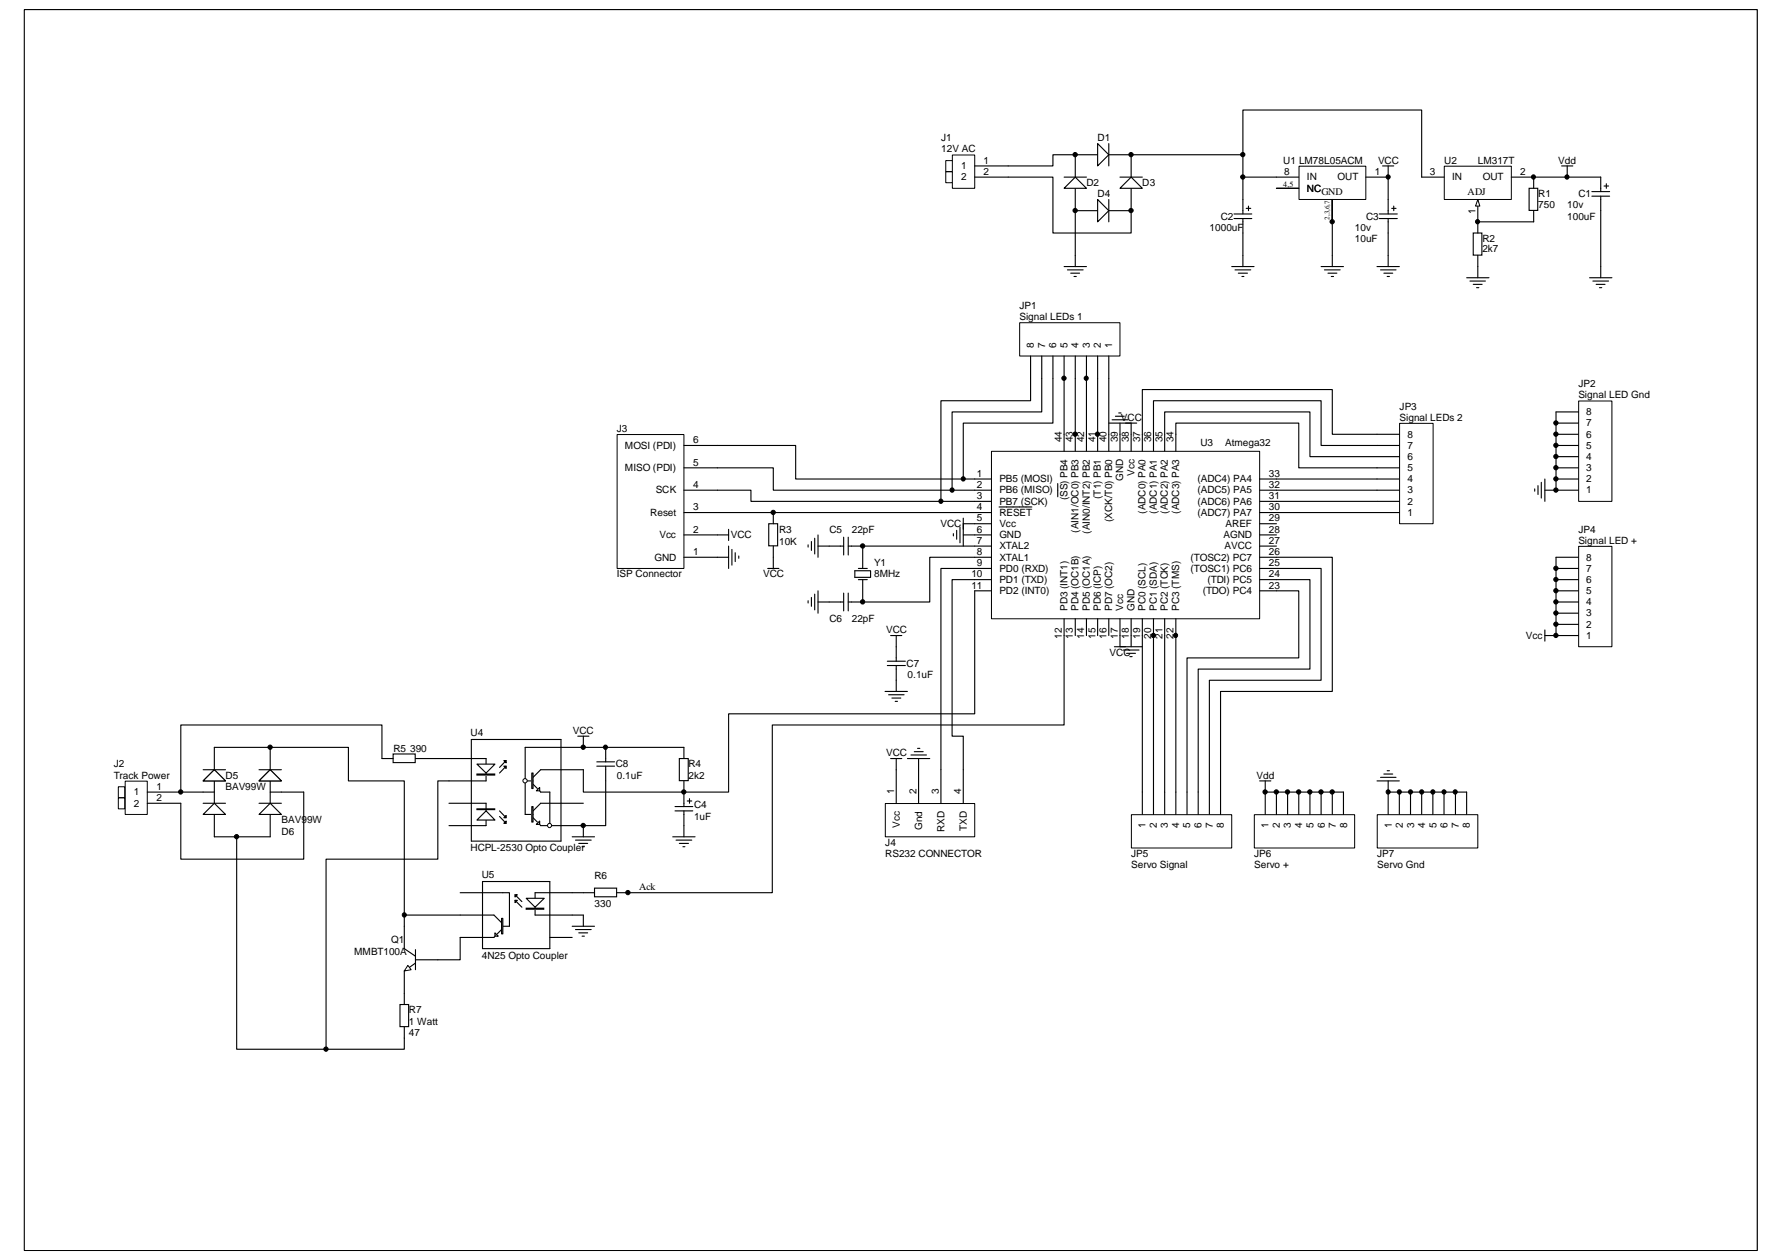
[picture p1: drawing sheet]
<svg xmlns="http://www.w3.org/2000/svg" width="297mm" height="210mm" viewBox="0 0 297 210" stroke-linecap="round" stroke-linejoin="round" font-family="sans-serif">
<path d="M4.1 1.6h288.8v206.7h-288.8z" fill="none" stroke="#000" stroke-width=".17"/>
<g fill="none" stroke="#000" stroke-width=".19">
<path d="M168.1 29.5h7.4v9.3h13v-3.7M179.2 25.8h-3.7v1.8h-7.4M179.2 35.1v9.3M205.7 35.6h3M205.7 36.4h3M207.2 33.2v2.4M207.2 36.4v2.4M207.7 34.7h.8M208.1 34.3v.8M222.1 37v7.4M230.5 27.6h1.8M231.4 27.6v1.9"/>
<path d="M177.4 44.4h3.7M177.9 45h2.6M178.5 45.5h1.5M179 46.1h.4M205.3 44.4h3.7M205.9 45h2.6M206.4 45.5h1.5M207 46.1h.3M207.2 42.5v1.9M220.2 44.4h3.7M220.8 45h2.6M221.4 45.5h1.4"/>
<path d="M221.9 46.1h.4M134.7 90.8v.3M135.3 90.2v1.5M135.3 99.5v1.5M135.8 89.7v2.6M135.8 99v2.6M136.4 91h4.2M136.4 89.1v3.7M136.4 98.4v3.8M140.6 89.5v3M140.6 98.8v3M141.4 89.5v3"/>
<path d="M141.4 98.8v3M141.4 91h21.1M142.5 95.1h2.6v1.1h-2.6zM143.1 94.7h1.5M143.1 96.6h1.5M143.8 91v3.7M143.8 96.6v3.7M158.9 88.9v.4M159.5 88.3v1.5M160 87.8v2.6M160.6 86.3v4.7M160.6 89.1h1.9"/>
<path d="M160.6 87.2h1.9M162.5 92.8h-7.5v7.5h-11.2M134.7 100.1v.4M136.4 100.3h4.2M141.4 100.3h2.4M63.7 126.4h1.8M65.5 125.6h3.7v1.4h-3.7zM69.3 126.4h1.8M95.4 154.3h3.7M95.9 154.9h2.6M96.5 155.4h1.5M97 156h.4"/>
<path d="M97.2 148.7h1.9M97.2 152.4v1.9M99.1 148h3.7v1.4h-3.7zM102.8 148.7h1.9M66.7 167.3h1.4v3.7h-1.4zM67.4 165.5v1.8M67.4 171.1v1.8"/>
</g>
<path d="M147.6 133.9h14.9v5.5h-14.9z" fill="#fff"/>
<path d="M147.6 133.9h14.9v5.5h-14.9z" fill="none" stroke="#000" stroke-width=".17"/>
<path d="M149.4 128.2v5.6M153.1 128.2v5.6M156.8 128.2v5.6M160.6 128.2v5.6" fill="none" stroke="#000" stroke-width=".19"/>
<path d="M102.9 72.4h11.1v22.3h-11.1z" fill="#fff"/>
<path d="M102.9 72.4h11.1v22.3h-11.1z" fill="none" stroke="#000" stroke-width=".17"/>
<g fill="none" stroke="#000" stroke-width=".19">
<path d="M114 77.9h5.6M114 74.2h5.6M114 92.8h7.5M114 89.1h7.5M114 85.4h5.6M114 81.7h5.6M121.5 88.2v1.8M121.5 91v3.7M122 91.5v2.6M122.6 92.1v1.5M123.1 92.6v.4M71.1 126.4h3.7"/>
<path d="M74.8 130.1h-1.8v13h-18.6v31.7h13v-1.9M95.4 139.4h3.7M95.9 140h2.6M96.3 122.6h1.9M97.2 122.6v1.9h16.8v1.9M99.5 126.9h2.9M99.5 127.6h2.9M101 127.6v9.9h-3.8v1.9M101 124.5v2.4M113.2 126.4h1.5v3.6h-1.5zM114 130.1v1.9M67.4 154.3v3.7l1.9 1.3"/>
<path d="M69.3 159.9h3.7M69.3 158.2v3.3M96.5 140.5h1.5M97 141.1h.4M69.3 160.4l-1.9 1.4v3.7"/>
</g>
<path d="M68 160.8l.5 .7-1.1 .3z" fill="#fff"/>
<path d="M68 160.8l.5 .7-1.1 .3z" fill="none" stroke="#000" stroke-width=".17"/>
<path d="M76.7 148.7h7.1M80.4 146.9h11.2v11.1h-11.2zM85.8 150l1.2 1.1M85.8 149.1l1.2 1.1M95.4 148.7h-6.2v3.7h2.4" fill="none" stroke="#000" stroke-width=".19"/>
<path d="M87.7 149.6h3l-1.5 1.5z" fill="#fff"/>
<path d="M87.7 149.6h3l-1.5 1.5z" fill="none" stroke="#000" stroke-width=".19"/>
<path d="M87.7 151.3h2.9v.2h-2.9z" fill-rule="evenodd" fill="#fff"/>
<path d="M87.7 151.3h2.9v.2h-2.9z" fill="none" stroke="#000" stroke-width=".19"/>
<path d="M85.8 149.1h.4l-.4 .3z" fill="#fff"/>
<path d="M85.8 149.1h.4l-.4 .3z" fill="none" stroke="#000" stroke-width=".19"/>
<path d="M85.8 150h.4l-.4 .4z" fill="#fff"/>
<path d="M76.7 152.4h5.6l1.3 1.3M82.5 156l-.2 .2h-5.6M83.6 154.9l-.7 .7M83.6 154.3h1.3M85.8 150h.4l-.4 .4zM91.6 156.2h3.8M91.6 152.4h3.8" fill="none" stroke="#000" stroke-width=".19"/>
<path d="M82.5 155.4l.6 .6h-.6z" fill="#fff"/>
<path d="M82.5 155.4l.6 .6h-.6z" fill="none" stroke="#000" stroke-width=".19"/>
<path d="M83.6 153h.2v2.6h-.2z" fill-rule="evenodd" fill="#fff"/>
<path d="M179.2 25.8v3.7M179.2 31.4v3.7M67.4 152.4h9.3M76.7 156.2v3.7h-3.7M83.6 153h.2v2.6h-.2zM83.8 148.7h1.1v5.6M95.4 152.4h1.8M95.4 148.7h1.8" fill="none" stroke="#000" stroke-width=".19"/>
<path d="M179.2 29.5l1.9 1.9h-3.7z" fill="#fff"/>
<path d="M177.4 29.5h3.7M179.2 29.5l1.9 1.9h-3.7zM179.2 25.8h3.8M184.8 25.8h3.7" fill="none" stroke="#000" stroke-width=".19"/>
<path d="M183 23.9l1.8 1.9-1.8 1.8z" fill="#fff"/>
<path d="M179.2 35.1h3.8M183 23.9l1.8 1.9-1.8 1.8zM184.8 23.9v3.7M184.8 35.1h3.7" fill="none" stroke="#000" stroke-width=".19"/>
<path d="M183 33.2l1.8 1.9-1.8 1.9z" fill="#fff"/>
<path d="M183 33.2l1.8 1.9-1.8 1.9zM184.8 33.2v3.8M188.5 25.8v3.7M188.5 31.4v3.7" fill="none" stroke="#000" stroke-width=".19"/>
<path d="M186.7 31.4l1.8-1.9 1.9 1.9z" fill="#fff"/>
<path d="M186.7 31.4l1.8-1.9 1.9 1.9zM186.7 29.5h3.7M188.5 25.8h18.7v3.7M207.2 38.8v3.7" fill="none" stroke="#000" stroke-width=".19"/>
<path d="M20.9 130.2h3.7v5.5h-3.7z" fill="#fff"/>
<path d="M20.9 130.1h3.7v5.6h-3.7z" fill="none" stroke="#000" stroke-width=".17"/>
<path d="M24.6 132h5.5M24.6 133.8h5.5" fill="none" stroke="#000" stroke-width=".19"/>
<path d="M19.8 131.1h1v1.8h-1z" fill="#fff"/>
<path d="M19.7 131.1h1.1v1.8h-1.1z" fill="none" stroke="#000" stroke-width=".17"/>
<path d="M19.8 133h1v1.7h-1z" fill="#fff"/>
<path d="M19.7 132.9h1.1v1.8h-1.1z" fill="none" stroke="#000" stroke-width=".17"/>
<path d="M158.8 25.9h3.7v5.5h-3.7z" fill="#fff"/>
<path d="M158.7 25.8h3.8v5.6h-3.8z" fill="none" stroke="#000" stroke-width=".17"/>
<path d="M162.5 27.6h5.6M162.5 29.5h5.6" fill="none" stroke="#000" stroke-width=".19"/>
<path d="M157.7 26.8h1v1.8h-1z" fill="#fff"/>
<path d="M157.6 26.8h1.1v1.8h-1.1z" fill="none" stroke="#000" stroke-width=".17"/>
<path d="M157.7 28.7h1v1.7h-1z" fill="#fff"/>
<path d="M157.6 28.6h1.1v1.8h-1.1z" fill="none" stroke="#000" stroke-width=".17"/>
<path d="M212.8 29.5h-5.6v3.7M74.8 126.4h6.2v3.7h-6.2M78.6 123.2h14.9v16.9h-14.9zM84.4 127.6l-1.1 1.2M84.4 126.7l-1.1 1.1M87.5 124.5v5.6h1.4M88.9 130.6l.7 .8M90 131.7l.1 .3h1.5M93.5 124.5h3.7M97.2 128.2h-7.1l-1.2 1.3" fill="none" stroke="#000" stroke-width=".19"/>
<path d="M79.5 127.3h3l-1.5 1.5z" fill="#fff"/>
<path d="M79.5 127.3h3l-1.5 1.5z" fill="none" stroke="#000" stroke-width=".19"/>
<path d="M79.5 128.9h3v.2h-3z" fill-rule="evenodd" fill="#fff"/>
<path d="M79.5 128.9h3v.2h-3z" fill="none" stroke="#000" stroke-width=".19"/>
<path d="M84 126.7h.4v.4z" fill="#fff"/>
<path d="M84 126.7h.4v.4z" fill="none" stroke="#000" stroke-width=".19"/>
<path d="M84 127.6h.4v.4z" fill="#fff"/>
<path d="M84 127.6h.4v.4z" fill="none" stroke="#000" stroke-width=".19"/>
<path d="M90 131.2v.5h-.6z" fill="#fff"/>
<path d="M90 131.2v.5h-.6z" fill="none" stroke="#000" stroke-width=".19"/>
<path d="M88.6 128.8h.3v2.6h-.3z" fill-rule="evenodd" fill="#fff"/>
<path d="M74.8 133.8h6.2v3.7h-6.2M83.3 135.1l1.1 1.1M83.3 136l1.1 1.2M88.6 128.8h.3v2.6h-.3z" fill="none" stroke="#000" stroke-width=".19"/>
<path d="M81 135.1l1.5 1.5h-3z" fill="#fff"/>
<path d="M81 135.1l1.5 1.5h-3z" fill="none" stroke="#000" stroke-width=".19"/>
<path d="M79.5 134.7h3v.2h-3z" fill-rule="evenodd" fill="#fff"/>
<path d="M79.5 134.7h3v.2h-3z" fill="none" stroke="#000" stroke-width=".19"/>
<path d="M84.4 136.8v.4h-.4z" fill="#fff"/>
<path d="M84.4 136.8v.4h-.4z" fill="none" stroke="#000" stroke-width=".19"/>
<path d="M84.4 135.8v.4h-.4z" fill="#fff"/>
<path d="M84.4 135.8v.4h-.4zM87.5 135.7h1.4M88.9 136.2l.7 .7M90 137.3l.1 .2h7.1M97.2 133.8h-7.1l-1.2 1.3" fill="none" stroke="#000" stroke-width=".19"/>
<path d="M90 136.8v.5h-.6z" fill="#fff"/>
<path d="M90 136.8v.5h-.6z" fill="none" stroke="#000" stroke-width=".19"/>
<path d="M88.6 134.4h.3v2.5h-.3z" fill-rule="evenodd" fill="#fff"/>
<path d="M88.6 134.4h.3v2.5h-.3zM91.6 132v5.5" fill="none" stroke="#000" stroke-width=".19"/>
<circle cx="91.6" cy="137.5" r=".35" fill="#fff"/>
<circle cx="91.6" cy="137.5" r=".35" fill="none" stroke="#000" stroke-width=".17"/>
<path d="M87.5 130.1v5.6" fill="none" stroke="#000" stroke-width=".19"/>
<circle cx="87.5" cy="130.1" r=".36" fill="#fff"/>
<circle cx="87.5" cy="130.1" r=".36" fill="none" stroke="#000" stroke-width=".17"/>
<g fill="none" stroke="#000" stroke-width=".19">
<path d="M128 94.7h1.8M128.1 87.2h1.5v3.7h-1.5zM128.9 85.4v1.8M128.9 91v3.7M147.5 115.2h3.8M147.9 110.2h3M147.9 110.9h3M148.1 115.7h2.6M148.5 105.9h1.8M148.7 116.3h1.5M149.2 116.8h.4M149.4 105.9v4.3"/>
<path d="M149.4 110.9v4.3M30.1 132h5.6M35.7 130.1v3.7M35.7 135.7v3.7M87.5 124.5h6M112.1 139.4h3.8M112.5 134.4h3M112.5 135.1h3M112.7 140h2.6M114 132v2.4M114 135.1v4.3M114.6 133.4h.7"/>
<path d="M114.9 133.1v.7M113.2 140.5h1.6M113.8 141.1h.4"/>
</g>
<path d="M33.9 135.7l1.8-1.9 1.9 1.9z" fill="#fff"/>
<path d="M33.9 135.7l1.8-1.9 1.9 1.9zM33.9 133.8h3.7M35.7 124.5v3.7" fill="none" stroke="#000" stroke-width=".19"/>
<path d="M33.9 130.1l1.8-1.9 1.9 1.9z" fill="#fff"/>
<path d="M33.9 130.1l1.8-1.9 1.9 1.9zM33.9 128.2h3.7" fill="none" stroke="#000" stroke-width=".19"/>
<path d="M33.9 130.1l1.8-1.9 1.9 1.9z" fill="#fff"/>
<path d="M33.9 130.1l1.8-1.9 1.9 1.9zM45 132h5.6M45 130.1v3.7M45 135.7v3.7" fill="none" stroke="#000" stroke-width=".19"/>
<path d="M43.2 135.7l1.8-1.9 1.9 1.9z" fill="#fff"/>
<path d="M43.2 135.7l1.8-1.9 1.9 1.9zM43.2 133.8h3.7M45 124.5v3.7" fill="none" stroke="#000" stroke-width=".19"/>
<path d="M43.2 130.1l1.8-1.9 1.9 1.9z" fill="#fff"/>
<path d="M43.2 130.1l1.8-1.9 1.9 1.9zM43.2 128.2h3.7" fill="none" stroke="#000" stroke-width=".19"/>
<path d="M43.2 130.1l1.8-1.9 1.9 1.9z" fill="#fff"/>
<path d="M35.7 124.5h22.4v5.6h9.3v24.2M35.7 139.4h9.3M39.5 139.4v35.4h14.9M43.2 130.1l1.8-1.9 1.9 1.9zM50.6 132v11.1h-20.5v-9.3M63.7 126.4v-5.6h-33.6v11.2" fill="none" stroke="#000" stroke-width=".19"/>
<path d="M165.3 75.2h44.7v27.9h-44.7z" fill="#fff"/>
<path d="M165.3 75.2h44.7v27.9h-44.7z" fill="none" stroke="#000" stroke-width=".17"/>
<g fill="none" stroke="#000" stroke-width=".19">
<path d="M119.6 77.9h9.3v3.8h36.4M119.6 74.2h13v5.6h32.7M177.4 72.3v2.8M179.2 72.3v2.8M181.1 72.3v2.8M183 72.3v2.8M184.8 72.3v2.8M186.7 72.3v2.8M188.5 72.3v2.8M190.4 72.3v2.8M192.3 72.3v2.8M194.1 72.3v2.8"/>
<path d="M196 72.3v2.8M210 79.8h2.8M119.6 81.7h5.6v1.8h40.1M119.6 85.4h45.7M162.5 87.2h2.8M162.5 89.1h2.8M162.5 91h2.8M162.5 92.8h2.8M162.5 98.4h2.8M165.3 94.7h-8.5v33.5M165.3 96.6h-6.6v26h1.9v5.6M166.5 84.5h5.5"/>
<path d="M176.3 80.6v2.2M210 81.7h2.8M210 83.5h2.8M210 85.4h2.8M210 87.2h2.8M210 89.1h2.8M210 91h2.8M210 92.8h2.8M210 94.7h2.8M210 96.6h2.8M210 98.4h2.8M177.4 103.1v17.7h-48.7v27.9h-24.2"/>
<path d="M179.2 103.1v2.8M181.1 103.1v2.8M183 103.1v2.8M184.8 103.1v2.8M186.7 103.1v2.8M188.5 103.1v2.8M190.4 103.1v28.9M192.3 103.1v2.8M192.4 105.9h-.1v26.1M194.1 103.1v28.9M196 103.1v2.8M196.2 105.9h-.2v26.1"/>
<path d="M148.5 126.4h1.8M149.4 126.4v1.8M151.3 126.4h3.7M151.8 125.8h2.6M152.4 125.2h1.5M152.9 124.7h.4M153.1 126.4v1.8"/>
</g>
<path d="M188.6 135.8h16.7v5.5h-16.7z" fill="#fff"/>
<path d="M188.6 135.7h16.7v5.6h-16.7z" fill="none" stroke="#000" stroke-width=".17"/>
<path d="M212.8 98.4h3.7v11.2h-18.6v26.1M212.8 96.6h5.6v14.9h-18.7v24.2M212.8 94.7h7.4v18.6h-18.6v22.4M212.8 92.8h9.3v22.4h-18.6v20.5M190.4 132v3.7M192.3 132v3.7M194.1 132v3.7M196 132v3.7" fill="none" stroke="#000" stroke-width=".19"/>
<path d="M209.1 135.8h16.7v5.5h-16.7z" fill="#fff"/>
<path d="M209.1 135.7h16.7v5.6h-16.7z" fill="none" stroke="#000" stroke-width=".17"/>
<path d="M210.9 132v3.7M212.8 132v3.7M214.6 132v3.7M216.5 132v3.7M218.4 132v3.7M220.2 132v3.7M222.1 132v3.7M223.9 132v3.7" fill="none" stroke="#000" stroke-width=".19"/>
<path d="M229.6 135.8h16.7v5.5h-16.7z" fill="#fff"/>
<path d="M229.6 135.7h16.7v5.6h-16.7z" fill="none" stroke="#000" stroke-width=".17"/>
<g fill="none" stroke="#000" stroke-width=".19">
<path d="M210 130.1h1.8M210.9 130.1v1.9h13M229.5 130.1h3.8M230.1 129.5h2.6M230.7 128.9h1.5M231.2 128.4h.4M231.4 130.1v5.6M231.4 132h13.1v3.7M233.3 132v3.7M235.1 132v3.7M237 132v3.7M238.8 132v3.7"/>
<path d="M240.7 132v3.7M242.6 132v3.7"/>
</g>
<path d="M263.2 91.1h5.5v16.6h-5.5z" fill="#fff"/>
<path d="M263.1 91h5.6v16.7h-5.6z" fill="none" stroke="#000" stroke-width=".17"/>
<path d="M259.4 98.4h3.7M259.4 96.6h3.7M259.4 94.7h3.7M259.4 92.8h3.7M259.4 105.9h3.7M259.4 104h3.7M259.4 102.2h3.7M259.4 100.3h3.7" fill="none" stroke="#000" stroke-width=".19"/>
<path d="M263.2 66.8h5.5v16.7h-5.5z" fill="#fff"/>
<path d="M263.1 66.8h5.6v16.7h-5.6z" fill="none" stroke="#000" stroke-width=".17"/>
<g fill="none" stroke="#000" stroke-width=".19">
<path d="M229.9 35.6h3M229.9 36.4h3M231.4 29.5v6.1M231.4 36.4v8M232 34.7h.7M232.3 34.3v.8M229.5 44.4h3.8M230.1 45h2.6M230.7 45.5h1.5M231.2 46.1h.4M257.5 79.8v3.7M259.4 79.8h3.7"/>
<path d="M259.4 77.9h3.7M259.4 76.1h3.7M259.4 74.2h3.7M259.4 72.3h3.7M259.4 70.5h3.7M263.1 68.6h-3.7v13.1M255.8 81.4v.4M256.4 80.9v1.5M256.9 80.3v2.7M257.5 81.7h5.6M259.4 92.8v13.1h-1.9M257.5 104.9v1.9"/>
</g>
<path d="M240.8 27.7h11.1v5.5h-11.1z" fill="#fff"/>
<path d="M240.7 27.7h11.2v5.5h-11.2z" fill="none" stroke="#000" stroke-width=".17"/>
<path d="M237 29.5h3.7M246.3 33.2v3.8" fill="none" stroke="#000" stroke-width=".19"/>
<path d="M246.3 33.2l.4 1.1h-.7z" fill="#fff"/>
<path d="M246.3 33.2l.4 1.1h-.7z" fill="none" stroke="#000" stroke-width=".17"/>
<g fill="none" stroke="#000" stroke-width=".19">
<path d="M207.2 25.8v-7.5h29.8v11.2M245.6 38.8h1.4v3.7h-1.4zM251.9 29.5h14.9v2.4M254.9 31.4h1.4v3.7h-1.4zM255.6 35.1v1.9h-9.3v1.8M255.6 29.5v1.9M260.3 27.6h1.9M261.2 27.6v1.9M265.3 31.9h3M265.3 32.7h3M266.8 32.7v13.6M267.4 31h.7"/>
<path d="M267.8 30.6v.8M244.5 46.3h3.7M245 46.8h2.6M245.6 47.4h1.5M246.1 47.9h.4M246.3 42.5v3.8M265 46.3h3.7M265.5 46.8h2.6M266.1 47.4h1.4M266.6 47.9h.4"/>
</g>
<path d="M216.6 27.7h11.1v5.5h-11.1z" fill="#fff"/>
<path d="M216.5 27.7h11.2v5.5h-11.2z" fill="none" stroke="#000" stroke-width=".17"/>
<path d="M212.8 29.5h3.7M212.8 31.4h3.7M222.1 33.2v3.8M227.7 29.5h3.7" fill="none" stroke="#000" stroke-width=".19"/>
<path d="M233.3 70.6h5.6v16.6h-5.6z" fill="#fff"/>
<path d="M233.3 70.5h5.6v16.7h-5.6z" fill="none" stroke="#000" stroke-width=".17"/>
<path d="M190.4 72.3v-7.4h31.7v7.4h11.2M192.3 72.3v-5.5h27.9v7.4h13.1M194.1 72.3v-3.7h24.3v7.5h14.9M196 72.3v-1.8h20.5v7.4h16.8M212.8 79.8h20.5M212.8 85.4h20.5M212.8 83.5h20.5M212.8 81.7h20.5" fill="none" stroke="#000" stroke-width=".19"/>
<path d="M170 53.8h16.7v5.5h-16.7z" fill="#fff"/>
<g fill="none" stroke="#000" stroke-width=".17">
<path d="M170 53.8h16.7v5.5h-16.7z"/>
<circle cx="179.2" cy="35.1" r=".36"/>
<circle cx="179.2" cy="25.8" r=".36"/>
<circle cx="188.5" cy="35.1" r=".36"/>
<circle cx="188.5" cy="25.8" r=".36"/>
<circle cx="207.2" cy="29.5" r=".36"/>
<circle cx="207.2" cy="25.8" r=".36"/>
<circle cx="222.1" cy="36.9" r=".36"/>
<circle cx="231.4" cy="29.5" r=".35"/>
<circle cx="246.3" cy="36.9" r=".35"/>
<circle cx="255.6" cy="29.5" r=".35"/>
<circle cx="261.2" cy="29.5" r=".35"/>
<circle cx="160.6" cy="79.8" r=".35"/>
<circle cx="177.4" cy="63" r=".36"/>
<circle cx="179.2" cy="72.3" r=".36"/>
<circle cx="181" cy="63" r=".35"/>
<circle cx="182.9" cy="72.3" r=".36"/>
<circle cx="259.4" cy="74.2" r=".36"/>
<circle cx="259.4" cy="70.5" r=".36"/>
<circle cx="259.4" cy="72.3" r=".36"/>
<circle cx="259.4" cy="77.9" r=".36"/>
<circle cx="259.4" cy="79.8" r=".36"/>
<circle cx="259.4" cy="76.1" r=".36"/>
<circle cx="128.9" cy="85.4" r=".36"/>
<circle cx="143.8" cy="91" r=".36"/>
<circle cx="156.8" cy="83.5" r=".35"/>
<circle cx="158.7" cy="81.6" r=".35"/>
<circle cx="259.4" cy="98.4" r=".36"/>
<circle cx="259.4" cy="96.5" r=".36"/>
<circle cx="259.4" cy="81.6" r=".36"/>
<circle cx="259.4" cy="94.7" r=".36"/>
<circle cx="143.8" cy="100.3" r=".36"/>
<circle cx="192.3" cy="105.9" r=".36"/>
<circle cx="196" cy="105.9" r=".35"/>
<circle cx="259.4" cy="104" r=".36"/>
<circle cx="259.4" cy="105.9" r=".36"/>
<circle cx="259.4" cy="102.1" r=".36"/>
<circle cx="259.4" cy="100.3" r=".36"/>
<circle cx="30.1" cy="131.9" r=".36"/>
<circle cx="39.4" cy="139.4" r=".36"/>
<circle cx="45" cy="124.5" r=".36"/>
<circle cx="97.2" cy="124.5" r=".36"/>
<circle cx="97.2" cy="137.5" r=".36"/>
<circle cx="100.9" cy="124.5" r=".35"/>
<circle cx="114" cy="131.9" r=".36"/>
<circle cx="210.9" cy="131.9" r=".36"/>
<circle cx="212.7" cy="131.9" r=".36"/>
<circle cx="214.6" cy="131.9" r=".36"/>
<circle cx="216.5" cy="131.9" r=".36"/>
<circle cx="218.3" cy="131.9" r=".36"/>
<circle cx="220.2" cy="131.9" r=".36"/>
<circle cx="222.1" cy="131.9" r=".36"/>
<circle cx="231.4" cy="131.9" r=".35"/>
<circle cx="233.2" cy="131.9" r=".35"/>
<circle cx="235.1" cy="131.9" r=".35"/>
<circle cx="237" cy="131.9" r=".35"/>
<circle cx="238.8" cy="131.9" r=".35"/>
<circle cx="240.7" cy="131.9" r=".35"/>
<circle cx="242.6" cy="131.9" r=".35"/>
<circle cx="67.4" cy="152.4" r=".35"/>
<circle cx="104.7" cy="148.7" r=".36"/>
<circle cx="54.3" cy="174.8" r=".36"/>
</g>
<g fill="none" stroke="#000" stroke-width=".19">
<path d="M171.8 59.3v7.5h-15v16.7M173.6 59.3v9.3h-14.9v13.1M175.5 59.3v11.2h-14.9v9.3M177.4 59.3v3.7M179.2 59.3v13h.2M181.1 59.3v3.7M183 59.3v13h.1M184.8 59.3v13M177.2 63h.2v9.3M180.9 63h.2v9.3M184.8 70.5h4.7M185.4 69.9h2.6"/>
<path d="M185.9 69.3h1.5M186.5 68.8h.4M186.7 70.5v1.8M188.5 70.5v1.8M162.5 98.4v20.5h-41v13.1h-24.3v-3.8M185.8 107.7h4.6M186.7 105.9v1.8M187.2 108.3h2.7M187.8 108.8h1.5M188.3 109.4h.4M188.5 105.9v1.8"/>
</g>
<g fill="#000">
<circle cx="179.2" cy="35.1" r=".36"/>
<circle cx="179.2" cy="25.8" r=".36"/>
<circle cx="188.5" cy="35.1" r=".36"/>
<circle cx="188.5" cy="25.8" r=".36"/>
<circle cx="207.2" cy="29.5" r=".36"/>
<circle cx="207.2" cy="25.8" r=".36"/>
<circle cx="222.1" cy="36.9" r=".36"/>
<circle cx="231.4" cy="29.5" r=".35"/>
<circle cx="246.3" cy="36.9" r=".35"/>
<circle cx="255.6" cy="29.5" r=".35"/>
<circle cx="261.2" cy="29.5" r=".35"/>
<circle cx="160.6" cy="79.8" r=".35"/>
<circle cx="177.4" cy="63" r=".36"/>
<circle cx="179.2" cy="72.3" r=".36"/>
<circle cx="181" cy="63" r=".35"/>
<circle cx="182.9" cy="72.3" r=".36"/>
<circle cx="259.4" cy="74.2" r=".36"/>
<circle cx="259.4" cy="70.5" r=".36"/>
<circle cx="259.4" cy="72.3" r=".36"/>
<circle cx="259.4" cy="77.9" r=".36"/>
<circle cx="259.4" cy="79.8" r=".36"/>
<circle cx="259.4" cy="76.1" r=".36"/>
<circle cx="128.9" cy="85.4" r=".36"/>
<circle cx="143.8" cy="91" r=".36"/>
<circle cx="156.8" cy="83.5" r=".35"/>
<circle cx="158.7" cy="81.6" r=".35"/>
<circle cx="259.4" cy="98.4" r=".36"/>
<circle cx="259.4" cy="96.5" r=".36"/>
<circle cx="259.4" cy="81.6" r=".36"/>
<circle cx="259.4" cy="94.7" r=".36"/>
<circle cx="143.8" cy="100.3" r=".36"/>
<circle cx="192.3" cy="105.9" r=".36"/>
<circle cx="196" cy="105.9" r=".35"/>
<circle cx="259.4" cy="104" r=".36"/>
<circle cx="259.4" cy="105.9" r=".36"/>
<circle cx="259.4" cy="102.1" r=".36"/>
<circle cx="259.4" cy="100.3" r=".36"/>
<circle cx="30.1" cy="131.9" r=".36"/>
<circle cx="39.4" cy="139.4" r=".36"/>
<circle cx="45" cy="124.5" r=".36"/>
<circle cx="97.2" cy="124.5" r=".36"/>
<circle cx="97.2" cy="137.5" r=".36"/>
<circle cx="100.9" cy="124.5" r=".35"/>
<circle cx="114" cy="131.9" r=".36"/>
<circle cx="210.9" cy="131.9" r=".36"/>
<circle cx="212.7" cy="131.9" r=".36"/>
<circle cx="214.6" cy="131.9" r=".36"/>
<circle cx="216.5" cy="131.9" r=".36"/>
<circle cx="218.3" cy="131.9" r=".36"/>
<circle cx="220.2" cy="131.9" r=".36"/>
<circle cx="222.1" cy="131.9" r=".36"/>
<circle cx="231.4" cy="131.9" r=".35"/>
<circle cx="233.2" cy="131.9" r=".35"/>
<circle cx="235.1" cy="131.9" r=".35"/>
<circle cx="237" cy="131.9" r=".35"/>
<circle cx="238.8" cy="131.9" r=".35"/>
<circle cx="240.7" cy="131.9" r=".35"/>
<circle cx="242.6" cy="131.9" r=".35"/>
<circle cx="67.4" cy="152.4" r=".35"/>
<circle cx="104.7" cy="148.7" r=".36"/>
<circle cx="54.3" cy="174.8" r=".36"/>
</g>
<g font-size="1.7">
<text x="156.9" y="23.5">J1</text>
<text x="183" y="23.5">D1</text>
<text x="156.9" y="25.4">12V AC</text>
<text x="160.2" y="28.2">1</text>
<text x="164" y="27.3">1</text>
<text x="164" y="29.1">2</text>
<text x="213.9" y="27.3">U1 LM78L05ACM</text>
<text x="214.1" y="29.1">8</text>
<text x="229.2" y="29.1">1</text>
<text x="229.7" y="27.3">VCC</text>
<text x="238.3" y="29.1">3</text>
<text x="240.7" y="27.3">U2</text>
<text x="246.3" y="27.3">LM317T</text>
<text x="253.4" y="29.1">2</text>
<text x="259.8" y="27.3">Vdd</text>
<text x="160.2" y="30.1">2</text>
<text x="181.1" y="31">D2</text>
<text x="183" y="32.9">D4</text>
<text x="190.4" y="31">D3</text>
<text x="217.8" y="31.9">NC</text>
<text x="217.8" y="30.1">IN</text>
<text x="220.3" y="32.5">GND</text>
<text x="223" y="30.1">OUT</text>
<text x="242.1" y="30.1">IN</text>
<text x="244.6" y="32.5">ADJ</text>
<text x="246" y="35.7" transform="rotate(-90 246 35.7)">1</text>
<text x="247.2" y="30.1">OUT</text>
<text x="256.4" y="34.7">750</text>
<text x="256.4" y="32.9">R1</text>
<text x="261.2" y="34.7">10v</text>
<text x="263.1" y="32.9">C1</text>
<text x="201.6" y="38.4">1000uF</text>
<text x="203.5" y="36.6">C2</text>
<text x="225.8" y="40.3">10uF</text>
<text x="225.8" y="38.4">10v</text>
<text x="227.7" y="36.6">C3</text>
<text x="247.1" y="42">2k7</text>
<text x="247.1" y="40.3">R2</text>
<text x="261.2" y="36.6">100uF</text>
<text x="169.9" y="51.5">JP1</text>
<text x="169.9" y="53.3">Signal LEDs 1</text>
<text x="172.3" y="58" transform="rotate(-90 172.3 58)">8</text>
<text x="174.2" y="58" transform="rotate(-90 174.2 58)">7</text>
<text x="176.1" y="58" transform="rotate(-90 176.1 58)">6</text>
<text x="177.9" y="58" transform="rotate(-90 177.9 58)">5</text>
<text x="179.8" y="58" transform="rotate(-90 179.8 58)">4</text>
<text x="181.6" y="58" transform="rotate(-90 181.6 58)">3</text>
<text x="183.5" y="58" transform="rotate(-90 183.5 58)">2</text>
<text x="185.4" y="58" transform="rotate(-90 185.4 58)">1</text>
<text x="263.1" y="64.5">JP2</text>
<text x="102.8" y="72">J3</text>
<text x="186.8" y="70.1">VCC</text>
<text x="233.3" y="68.2">JP3</text>
<text x="233.3" y="70.1">Signal LEDs 2</text>
<text x="263.1" y="66.4">Signal LED Gnd</text>
<text x="264.4" y="71">7</text>
<text x="264.4" y="69.2">8</text>
<text x="104.2" y="74.8">MOSI (PDI)</text>
<text x="115.5" y="77.6">5</text>
<text x="115.5" y="73.8">6</text>
<text x="177" y="73.7" transform="rotate(-90 177 73.7)">44</text>
<text x="178.9" y="73.7" transform="rotate(-90 178.9 73.7)">43</text>
<text x="180.7" y="73.7" transform="rotate(-90 180.7 73.7)">42</text>
<text x="182.6" y="73.7" transform="rotate(-90 182.6 73.7)">41</text>
<text x="184.4" y="73.7" transform="rotate(-90 184.4 73.7)">40</text>
<text x="186.3" y="73.7" transform="rotate(-90 186.3 73.7)">39</text>
<text x="188.2" y="73.7" transform="rotate(-90 188.2 73.7)">38</text>
<text x="190" y="73.7" transform="rotate(-90 190 73.7)">37</text>
<text x="191.9" y="73.7" transform="rotate(-90 191.9 73.7)">36</text>
<text x="193.8" y="73.7" transform="rotate(-90 193.8 73.7)">35</text>
<text x="195.6" y="73.7" transform="rotate(-90 195.6 73.7)">34</text>
<text x="200.1" y="74.4">U3</text>
<text x="204.2" y="74.4">Atmega32</text>
<text x="234.6" y="76.6">6</text>
<text x="234.6" y="74.8">7</text>
<text x="234.6" y="72.9">8</text>
<text x="264.4" y="76.6">4</text>
<text x="264.4" y="74.8">5</text>
<text x="264.4" y="72.9">6</text>
<text x="104.2" y="78.5">MISO (PDI)</text>
<text x="109.3" y="82.2">SCK</text>
<text x="115.5" y="81.3">4</text>
<text x="162.9" y="79.4">1</text>
<text x="162.9" y="81.3">2</text>
<text x="162.9" y="83.1">3</text>
<text x="166.6" y="80.3">PB5 (MOSI)</text>
<text x="166.6" y="82.2">PB6 (MISO)</text>
<text x="177.9" y="83.4" transform="rotate(-90 177.9 83.4)">(SS) PB4</text>
<text x="183.5" y="83.1" transform="rotate(-90 183.5 83.1)">(T1) PB1</text>
<text x="187.2" y="80.1" transform="rotate(-90 187.2 80.1)">GND</text>
<text x="189.1" y="79.2" transform="rotate(-90 189.1 79.2)">Vcc</text>
<text x="199.6" y="82.2">(ADC5) PA5</text>
<text x="199.6" y="80.3">(ADC4) PA4</text>
<text x="211.5" y="83.1">31</text>
<text x="211.5" y="81.3">32</text>
<text x="211.5" y="79.4">33</text>
<text x="234.6" y="82.2">3</text>
<text x="234.6" y="80.3">4</text>
<text x="234.6" y="78.5">5</text>
<text x="264.4" y="82.2">1</text>
<text x="264.4" y="80.3">2</text>
<text x="264.4" y="78.5">3</text>
<text x="108.4" y="85.9">Reset</text>
<text x="109.9" y="89.7">Vcc</text>
<text x="115.5" y="85">3</text>
<text x="115.5" y="88.7">2</text>
<text x="121.8" y="89.7">VCC</text>
<text x="129.9" y="88.7">R3</text>
<text x="138.3" y="88.7">C5</text>
<text x="142" y="88.7">22pF</text>
<text x="156.8" y="87.8">VCC</text>
<text x="162.9" y="85">4</text>
<text x="162.9" y="86.9">5</text>
<text x="162.9" y="88.7">6</text>
<text x="166.6" y="84.1">PB7 (SCK)</text>
<text x="166.6" y="85.9">RESET</text>
<text x="166.6" y="87.8">Vcc</text>
<text x="166.6" y="89.7">GND</text>
<text x="179.8" y="88.7" transform="rotate(-90 179.8 88.7)">(AIN1/OC0) PB3</text>
<text x="181.6" y="88.9" transform="rotate(-90 181.6 88.9)">(AIN0/INT2) PB2</text>
<text x="185.4" y="87" transform="rotate(-90 185.4 87)">(XCK/T0) PB0</text>
<text x="191" y="85.6" transform="rotate(-90 191 85.6)">(ADC0) PA0</text>
<text x="192.8" y="85.6" transform="rotate(-90 192.8 85.6)">(ADC1) PA1</text>
<text x="194.7" y="85.6" transform="rotate(-90 194.7 85.6)">(ADC2) PA2</text>
<text x="196.6" y="85.6" transform="rotate(-90 196.6 85.6)">(ADC3) PA3</text>
<text x="199.6" y="85.9">(ADC7) PA7</text>
<text x="199.6" y="84.1">(ADC6) PA6</text>
<text x="204" y="89.7">AGND</text>
<text x="204.3" y="87.8">AREF</text>
<text x="211.5" y="88.7">28</text>
<text x="211.5" y="85">30</text>
<text x="211.5" y="86.9">29</text>
<text x="234.6" y="85.9">1</text>
<text x="234.6" y="84.1">2</text>
<text x="263.1" y="88.7">JP4</text>
<text x="109.1" y="93.4">GND</text>
<text x="115.5" y="92.5">1</text>
<text x="129.9" y="90.8">10K</text>
<text x="145.7" y="94.3">Y1</text>
<text x="162.9" y="90.6">7</text>
<text x="162.9" y="92.5">8</text>
<text x="162.9" y="94.3">9</text>
<text x="166.6" y="91.5">XTAL2</text>
<text x="166.6" y="93.4">XTAL1</text>
<text x="166.6" y="95.2">PD0 (RXD)</text>
<text x="198.5" y="95.2">(TOSC1) PC6</text>
<text x="198.5" y="93.4">(TOSC2) PC7</text>
<text x="204.1" y="91.5">AVCC</text>
<text x="211.5" y="94.3">25</text>
<text x="211.5" y="92.5">26</text>
<text x="211.5" y="90.6">27</text>
<text x="263.1" y="90.6">Signal LED +</text>
<text x="264.4" y="95.2">7</text>
<text x="264.4" y="93.4">8</text>
<text x="102.8" y="96.2">ISP Connector</text>
<text x="127.2" y="96.2">VCC</text>
<text x="145.7" y="96.2">8MHz</text>
<text x="161.9" y="96.2">10</text>
<text x="161.9" y="98">11</text>
<text x="166.6" y="97.1">PD1 (TXD)</text>
<text x="166.6" y="99">PD2 (INT0)</text>
<text x="177.9" y="101.8" transform="rotate(-90 177.9 101.8)">PD3 (INT1)</text>
<text x="179.8" y="101.8" transform="rotate(-90 179.8 101.8)">PD4 (OC1B)</text>
<text x="181.6" y="101.8" transform="rotate(-90 181.6 101.8)">PD5 (OC1A)</text>
<text x="183.5" y="101.8" transform="rotate(-90 183.5 101.8)">PD6 (ICP)</text>
<text x="185.4" y="101.8" transform="rotate(-90 185.4 101.8)">PD7 (OC2)</text>
<text x="187.2" y="101.8" transform="rotate(-90 187.2 101.8)">Vcc</text>
<text x="189.1" y="101.8" transform="rotate(-90 189.1 101.8)">GND</text>
<text x="191" y="101.8" transform="rotate(-90 191 101.8)">PC0 (SCL)</text>
<text x="192.8" y="101.8" transform="rotate(-90 192.8 101.8)">PC1 (SDA)</text>
<text x="194.7" y="101.8" transform="rotate(-90 194.7 101.8)">PC2 (TCK)</text>
<text x="196.6" y="101.8" transform="rotate(-90 196.6 101.8)">PC3 (TMS)</text>
<text x="200.5" y="99">(TDO) PC4</text>
<text x="201.3" y="97.1">(TDI) PC5</text>
<text x="211.5" y="98">23</text>
<text x="211.5" y="96.2">24</text>
<text x="264.4" y="100.8">4</text>
<text x="264.4" y="99">5</text>
<text x="264.4" y="97.1">6</text>
<text x="138.3" y="103.6">C6</text>
<text x="142" y="103.6">22pF</text>
<text x="147.7" y="105.5">VCC</text>
<text x="177" y="106.4" transform="rotate(-90 177 106.4)">12</text>
<text x="178.9" y="106.4" transform="rotate(-90 178.9 106.4)">13</text>
<text x="180.7" y="106.4" transform="rotate(-90 180.7 106.4)">14</text>
<text x="182.6" y="106.4" transform="rotate(-90 182.6 106.4)">15</text>
<text x="184.4" y="106.4" transform="rotate(-90 184.4 106.4)">16</text>
<text x="186.3" y="106.4" transform="rotate(-90 186.3 106.4)">17</text>
<text x="188.2" y="106.4" transform="rotate(-90 188.2 106.4)">18</text>
<text x="190" y="106.4" transform="rotate(-90 190 106.4)">19</text>
<text x="191.9" y="106.4" transform="rotate(-90 191.9 106.4)">20</text>
<text x="193.8" y="106.4" transform="rotate(-90 193.8 106.4)">21</text>
<text x="195.6" y="106.4" transform="rotate(-90 195.6 106.4)">22</text>
<text x="254.3" y="106.4">Vcc</text>
<text x="264.4" y="106.4">1</text>
<text x="264.4" y="104.6">2</text>
<text x="264.4" y="102.7">3</text>
<text x="151.1" y="111.1">C7</text>
<text x="151.3" y="112.9">0.1uF</text>
<text x="185" y="109.2">VCC</text>
<text x="65.6" y="125.3">R5</text>
<text x="68.4" y="125.3">390</text>
<text x="78.4" y="122.6">U4</text>
<text x="95.5" y="122.3">VCC</text>
<text x="147.7" y="126">VCC</text>
<text x="19" y="127.8">J2</text>
<text x="19" y="129.7">Track Power</text>
<text x="26.1" y="131.6">1</text>
<text x="37.6" y="129.7">D5</text>
<text x="37.6" y="131.6">BAV99W</text>
<text x="102.7" y="127.8">C8</text>
<text x="102.8" y="129.7">0.1uF</text>
<text x="114.8" y="129.7">2k2</text>
<text x="114.8" y="127.8">R4</text>
<text x="209.5" y="129.7">Vdd</text>
<text x="22.3" y="132.5">1</text>
<text x="22.3" y="134.4">2</text>
<text x="26.1" y="133.4">2</text>
<text x="46.9" y="137.2">BAV99W</text>
<text x="115.7" y="136.6">1uF</text>
<text x="115.7" y="134.6">C4</text>
<text x="149.1" y="132.3" transform="rotate(-90 149.1 132.3)">1</text>
<text x="150" y="137.9" transform="rotate(-90 150 137.9)">Vcc</text>
<text x="152.8" y="132.3" transform="rotate(-90 152.8 132.3)">2</text>
<text x="156.5" y="132.3" transform="rotate(-90 156.5 132.3)">3</text>
<text x="160.2" y="132.3" transform="rotate(-90 160.2 132.3)">4</text>
<text x="191" y="137.9" transform="rotate(-90 191 137.9)">1</text>
<text x="192.8" y="137.9" transform="rotate(-90 192.8 137.9)">2</text>
<text x="194.7" y="137.9" transform="rotate(-90 194.7 137.9)">3</text>
<text x="196.6" y="137.9" transform="rotate(-90 196.6 137.9)">4</text>
<text x="198.4" y="137.9" transform="rotate(-90 198.4 137.9)">5</text>
<text x="200.3" y="137.9" transform="rotate(-90 200.3 137.9)">6</text>
<text x="202.1" y="137.9" transform="rotate(-90 202.1 137.9)">7</text>
<text x="204" y="137.9" transform="rotate(-90 204 137.9)">8</text>
<text x="211.5" y="137.9" transform="rotate(-90 211.5 137.9)">1</text>
<text x="213.3" y="137.9" transform="rotate(-90 213.3 137.9)">2</text>
<text x="215.2" y="137.9" transform="rotate(-90 215.2 137.9)">3</text>
<text x="217" y="137.9" transform="rotate(-90 217 137.9)">4</text>
<text x="218.9" y="137.9" transform="rotate(-90 218.9 137.9)">5</text>
<text x="220.8" y="137.9" transform="rotate(-90 220.8 137.9)">6</text>
<text x="222.7" y="137.9" transform="rotate(-90 222.7 137.9)">7</text>
<text x="224.5" y="137.9" transform="rotate(-90 224.5 137.9)">8</text>
<text x="232" y="137.9" transform="rotate(-90 232 137.9)">1</text>
<text x="233.8" y="137.9" transform="rotate(-90 233.8 137.9)">2</text>
<text x="235.7" y="137.9" transform="rotate(-90 235.7 137.9)">3</text>
<text x="237.6" y="137.9" transform="rotate(-90 237.6 137.9)">4</text>
<text x="239.4" y="137.9" transform="rotate(-90 239.4 137.9)">5</text>
<text x="241.3" y="137.9" transform="rotate(-90 241.3 137.9)">6</text>
<text x="243.2" y="137.9" transform="rotate(-90 243.2 137.9)">7</text>
<text x="245" y="137.9" transform="rotate(-90 245 137.9)">8</text>
<text x="46.9" y="139">D6</text>
<text x="78.4" y="141.8">HCPL-2530 Opto Coupler</text>
<text x="147.6" y="140.9">J4</text>
<text x="147.6" y="142.7">RS232 CONNECTOR</text>
<text x="153.7" y="138.3" transform="rotate(-90 153.7 138.3)">Gnd</text>
<text x="157.4" y="138.6" transform="rotate(-90 157.4 138.6)">RXD</text>
<text x="161.2" y="138.4" transform="rotate(-90 161.2 138.4)">TXD</text>
<text x="188.5" y="142.7">JP5</text>
<text x="209.1" y="142.7">JP6</text>
<text x="229.6" y="142.7">JP7</text>
<text x="80.3" y="146.3">U5</text>
<text x="99.1" y="146.5">R6</text>
<text x="106.5" y="148.3">Ack</text>
<text x="188.5" y="144.6">Servo Signal</text>
<text x="209.1" y="144.6">Servo +</text>
<text x="229.6" y="144.6">Servo Gnd</text>
<text x="99.1" y="151.1">330</text>
<text x="59.1" y="159.1">MMBT100A</text>
<text x="65.2" y="157.1">Q1</text>
<text x="80.3" y="159.7">4N25 Opto Coupler</text>
<text x="68.2" y="172.6">47</text>
<text x="68.2" y="168.8">R7</text>
<text x="68.2" y="170.7">1 Watt</text>
</g>
<text font-size="1.3" x="213.9" y="31.1">4,5</text>
<text font-size="1.2" x="221.6" y="36.6" transform="rotate(-90 221.6 36.6)">2,3,6,7</text>
</svg>
